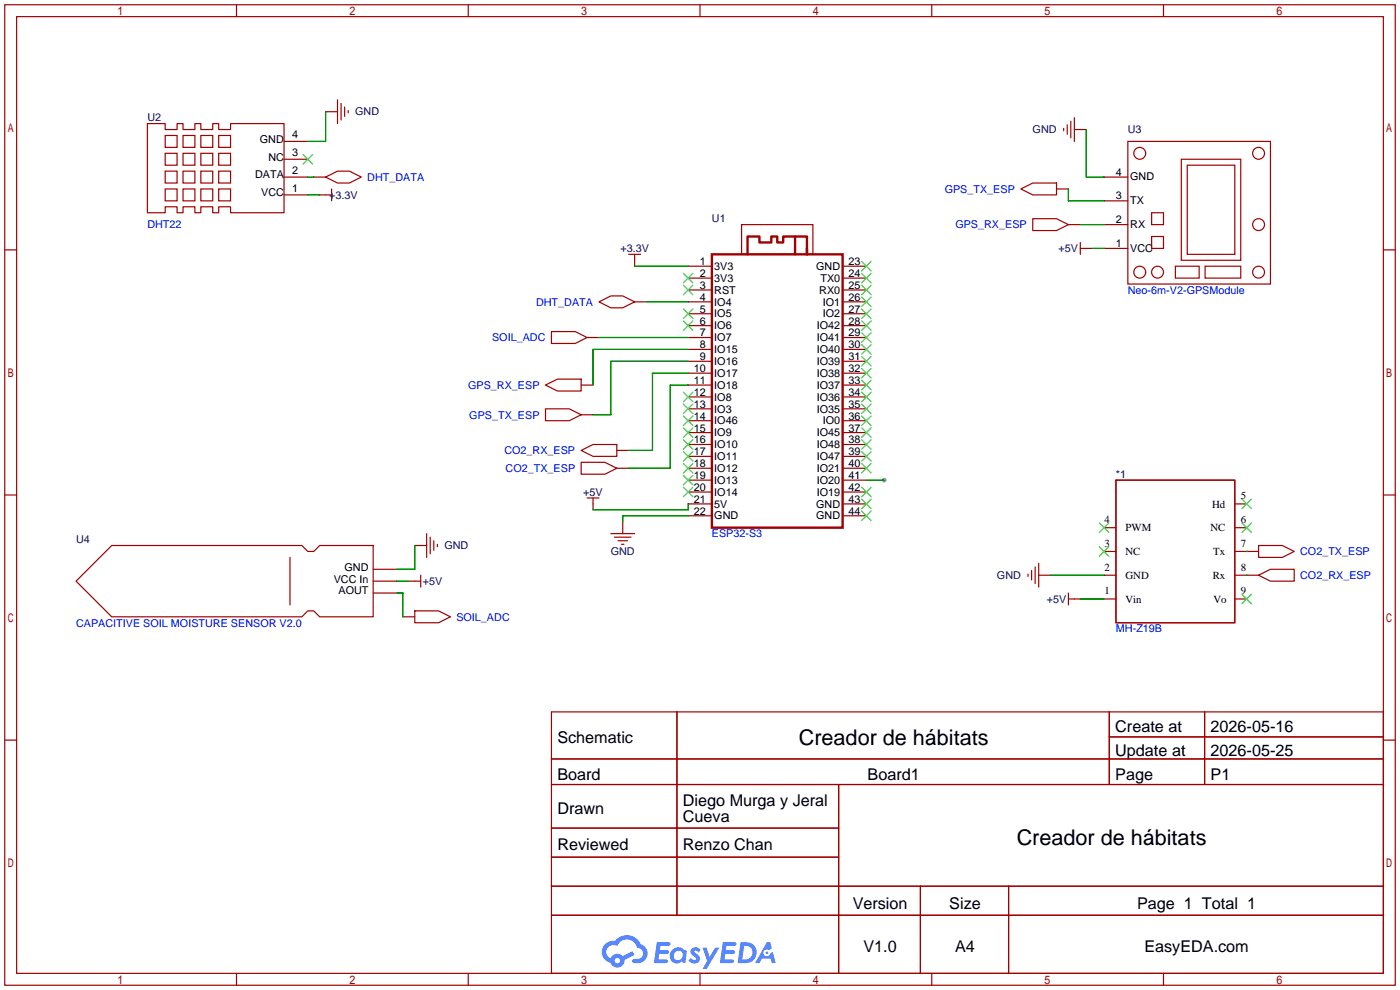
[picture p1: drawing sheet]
<svg xmlns="http://www.w3.org/2000/svg" width="299mm" height="212mm" viewBox="0 0 299 212" stroke-linecap="round" stroke-linejoin="round" font-family="sans-serif">
<circle cx="189" cy="102.6" r=".51" fill="#999"/>
<g fill="none" stroke="#a10000" stroke-width=".25">
<path d="M1 1h297.2v209.6h-297.2zM3.6 3.6h292.1v204.4h-292.1zM50.5 1v2.6M100.1 1v2.6M149.6 1v2.6M199.1 1v2.6M248.7 1v2.6M1 53.4h2.6M295.7 53.4h2.5M1 105.8h2.6M295.7 105.8h2.5M1 158.2h2.6"/>
<path d="M117.9 152.1h177.8v55.9h-177.8zM144.7 152.1v43.5M237.1 152.1v15.6M237.1 157.5h58.6M257.5 152.1v15.6M295.7 158.2h2.5M117.9 162.2h177.8M117.9 167.7h177.8M117.9 177h61.3M179.2 167.7v40.3M117.9 189.4h177.8M117.9 183.2h61.3"/>
<path d="M117.9 195.6h177.8M196.7 189.4v18.6M215.6 189.4v18.6M50.5 208v2.6M100.1 208v2.6M149.6 208v2.6M199.1 208v2.6M248.7 208v2.6"/>
</g>
<g fill="#5487ff">
<path d="M147.9 202.7a1.3 1.3 0 0 1 1.8 .3l-.4 .6a.54 .54 0 0 0-.9-.2l.1 .2a1.34 1.34 0 0 1 1 1.8 1.47 1.47 0 0 1-2.4-.1l.5-.6 .8 .5a.31 .31 0 0 0 .4-.3 .31 .31 0 0 0-.3-.4 1.12 1.12 0 0 1-.6-1.8z"/>
<path d="M150.2 202.5h.8l.7 2 1.1-2h1l-2.8 4.6h-.9l1-1.7z"/>
<path d="M140.4 201.4h1.6a1.31 1.31 0 0 1 1.3 .2 .4 .4 0 0 1-.4 .5l-1.7 .1-.2 .9h1.7a.4 .4 0 0 1 .3 .4 .4 .4 0 0 1-.4 .4h-1.7l-.2 1.2h1.4a.46 .46 0 0 1 .5 0 .46 .46 0 0 1 .1 .5l-.3 .2h-2.7z"/>
<path d="M154.5 201.4h1.6a1.32 1.32 0 0 1 1.3 .2 .39 .39 0 0 1-.4 .5l-1.7 .1-.2 .9h1.7a.4 .4 0 0 1 .3 .4 .4 .4 0 0 1-.4 .4h-1.7l-.2 1.2h1.4a.46 .46 0 0 1 .5 0 .46 .46 0 0 1 .1 .5l-.3 .2h-2.7z"/>
<path d="M163.9 201.4h.7l.4 1.3-.7 .4a.75 .75 0 0 0-1.1 .3 .75 .75 0 0 0 .5 1 .75 .75 0 0 0 .9-.7l.6-.2 .6 2.3h-.9l-.2-.9h-1.9l-.5 .9h-.9z"/>
<path d="M158.3 201.4l-.7 4.4h1.5a2.27 2.27 0 0 0 2.6-2.2 2.27 2.27 0 0 0-2.7-2.2zM159 202.1a1.5 1.5 0 0 1 1.8 1.6 1.5 1.5 0 0 1-1.9 1.4h-.3z"/>
<path d="M143.7 203a1.6 1.6 0 0 0-.3 2.3 1.6 1.6 0 0 0 2.3 .2l.8 .3 .3-2.4-.2-.3-.4-.1a1.58 1.58 0 0 0-2.5 0zM144.3 203.5a.98 .98 0 0 1 1.6 .4 .98 .98 0 0 1-1.1 1.3 .94 .94 0 0 1-.8-.7 .94 .94 0 0 1 .3-1z"/>
<path d="M129.3 201.8a2.37 2.37 0 0 0 1.2 4 1.54 1.54 0 0 0 1.7 1 1.54 1.54 0 0 0 1.3-1.6l2.1-1.1-.4-.8-2.1 1a1.57 1.57 0 0 0-2.6 .5 1.5 1.5 0 0 1-.7-2.1 1.5 1.5 0 0 1 2.1-.5 2.23 2.23 0 0 1 2.3-1.4 2.23 2.23 0 0 1 2 1.8 1.16 1.16 0 0 1 1.3 1.1 1.16 1.16 0 0 1-1.1 1.2h-.7a.47 .47 0 0 0-.6 .4 .47 .47 0 0 0 .4 .5 2.17 2.17 0 0 0 2.6-.9 2.17 2.17 0 0 0-.4-2.7l-.8-.4a3.2 3.2 0 0 0-5.4-.7l-1.2 .1zM131.4 205.3a.58 .58 0 0 1 1.1 0 .58 .58 0 0 1-1.1 0z"/>
<circle cx="163.9" cy="203.6" r=".28"/>
</g>
<path d="M152.1 54.4h28v58.4h-28zM169.9 50.5v3.9M172.5 53.1v1.3v-3.9h-5.1v1.3h-1.3v-1.3h-1.3v1.3h-2.5v-1.3h-2.5v3.9" fill="none" stroke="#a10000" stroke-width=".51"/>
<g fill="none" stroke="#a10000" stroke-width=".25">
<path d="M31.5 26.4h3.8v1.3h2.5v-1.3h1.3v1.3h2.6v-1.3h1.2v1.3h2.6v-1.3h1.2v1.3h2.6v-1.3h11.4v19.1h-11.4v-1.3h-2.6v1.3h-1.2v-1.3h-2.6v1.3h-1.2v-1.3h-2.6v1.3h-1.3v-1.3h-2.5v1.3h-3.8zM35.3 36.6h2.5v2.5h-2.5zM35.3 32.8h2.5v2.5h-2.5zM35.3 29h2.5v2.5h-2.5zM39.1 36.6h2.6v2.5h-2.6zM39.1 32.8h2.6v2.5h-2.6zM39.1 29h2.6v2.5h-2.6zM42.9 36.6h2.6v2.5h-2.6zM42.9 32.8h2.6v2.5h-2.6zM42.9 29h2.6v2.5h-2.6zM46.7 36.6h2.6v2.5h-2.6zM46.7 32.8h2.6v2.5h-2.6z"/>
<path d="M46.7 29h2.6v2.5h-2.6zM60.7 37.8h5.1M60.7 34h5.1M60.7 30.2h5.1M67.1 37.8h2.5M69.6 37.8l2.5-1.2h2.6l2.5 1.2-2.5 1.3h-2.6zM69.6 23.9h2.5M72.1 21.3v5.1M72.9 22.1v3.6M73.7 22.9v2M74.4 23.6v.5M227.3 27.4v.5"/>
<path d="M228.1 26.7v2M228.9 25.9v3.6M229.6 27.7h2.6M229.6 25.1v5.1M236 37.8h5M241 30.2h30.5v30.5h-30.5zM252.5 34h12.7v21.6h-12.7zM253.7 35.3h10.2v19.1h-10.2zM35.3 40.4h2.5v2.5h-2.5zM39.1 40.4h2.6v2.5h-2.6zM42.9 40.4h2.6v2.5h-2.6zM46.7 40.4h2.6v2.5h-2.6z"/>
<path d="M60.7 41.7h5.1M68.3 41.7h2.6M70.9 40.4v2.5M134.4 54.4h2.5M135.6 54.4v2.5M147.1 56.9h5M147.1 59.4h5M158.5 48h15.2v6.4h-15.2zM180.1 56.9h5.1M180.1 59.4h5.1M218.2 40.4l2.5-1.3h5.1v2.6h-5.1zM220.7 46.7h5.1l2.5 1.3-2.5 1.3h-5.1z"/>
<path d="M225.8 40.4h2.5M228.3 48h2.6M230.9 53.1h2.5M230.9 51.8v2.6M236 53.1h5M236 48h5M236 42.9h5M246.1 50.5h2.6v2.6h-2.6zM246.1 45.5h2.6v2.5h-2.6zM251.2 56.9h5.1v2.5h-5.1zM257.6 56.9h7.6v2.5h-7.6zM117.9 70.9h5l2.6 1.2-2.6 1.3h-5z"/>
<path d="M125.5 72.1h2.5M128 64.5l2.6-1.3h2.5l2.5 1.3-2.5 1.3h-2.5zM135.6 64.5h2.6M147.1 62h5M147.1 64.5h5M147.1 67.1h5M147.1 69.6h5M147.1 72.1h5M147.1 74.7h5M147.1 77.2h5M147.1 79.8h5M180.1 62h5.1"/>
<path d="M180.1 64.5h5.1M180.1 67.1h5.1M180.1 69.6h5.1M180.1 72.1h5.1M180.1 74.7h5.1M180.1 77.2h5.1M180.1 79.8h5.1M116.6 87.4h5.1l2.5 1.2-2.5 1.3h-5.1zM116.6 82.3l2.5-1.3h5.1v2.6h-5.1zM124.2 98.8h5.1l2.5 1.3-2.5 1.2h-5.1zM124.2 96.3l2.5-1.3h5.1v2.5h-5.1zM124.2 82.3h2.5"/>
<path d="M124.2 88.6h2.5M131.8 96.3h2.6M147.1 82.3h5M147.1 84.8h5M147.1 87.4h5M147.1 89.9h5M147.1 92.5h5M147.1 95h5M147.1 97.5h5M180.1 82.3h5.1M180.1 84.8h5.1M180.1 87.4h5.1"/>
<path d="M180.1 89.9h5.1M180.1 92.5h5.1M180.1 95h5.1M180.1 97.5h5.1M23.9 116.6h40.6l1.3 1.3h1.3l1.2-1.3h11.5v15.2h-11.5l-1.2-1.2h-1.3l-1.3 1.2h-40.6l-7.6-7.6zM62 119.1v10.2M88.6 116.6h2.6M91.2 114v5.1M91.9 114.8v3.6M92.7 115.6v2M93.5 116.3v.5M125.5 106.4h2.5"/>
<path d="M126.7 106.4v2.6M130.6 114h5M131.3 114.8h3.6M131.8 100.1h2.6M132.1 115.6h2M132.8 116.3h.5M133.1 111.5v2.5M147.1 100.1h5M147.1 102.6h5M147.1 105.2h5M147.1 107.7h5M147.1 110.2h5"/>
<path d="M180.1 100.1h5.1M180.1 102.6h5.1M180.1 105.2h5.1M180.1 107.7h5.1M180.1 110.2h5.1M236 112.8h2.5M236 117.9h2.5M238.5 102.6h25.4v30.5h-25.4zM263.9 107.7h2.5M263.9 112.8h2.5M263.9 117.9h5.1M269 116.6h5.1l2.5 1.3-2.5 1.2h-5.1z"/>
<path d="M79.8 121.7h5M79.8 124.2h5M79.8 126.7h5M86.1 131.8h2.5M87.4 124.2h2.5M88.6 130.6h5.1l2.6 1.2-2.6 1.3h-5.1zM89.9 122.9v2.6M219.7 122.7v.5M220.5 121.9v2.1M221.2 121.2v3.5M222 122.9h2.5M222 120.4v5.1"/>
<path d="M228.3 128h2.6M228.3 126.7v2.6M236 128h2.5M236 122.9h2.5M263.9 128h2.5M263.9 122.9h5.1M269 122.9l2.5-1.2h5.1v2.5h-5.1z"/>
<circle cx="243.6" cy="32.8" r="1.27"/>
<circle cx="269" cy="32.8" r="1.27"/>
<circle cx="243.6" cy="58.2" r="1.27"/>
<circle cx="247.4" cy="58.2" r="1.27"/>
<circle cx="269" cy="48" r="1.27"/>
<circle cx="269" cy="58.2" r="1.27"/>
</g>
<g fill="none" stroke="#3c3" stroke-width=".25">
<path d="M64.8 33l2 2.1M66.8 33l-2 2.1M146 58.4l2.1 2.1M148.1 58.4l-2.1 2.1M184.1 55.9l2.1 2M184.1 58.4l2.1 2.1M186.2 55.9l-2.1 2M186.2 58.4l-2.1 2.1M146 61l2.1 2M146 66l2.1 2.1M146 68.6l2.1 2M148.1 61l-2.1 2"/>
<path d="M148.1 66l-2.1 2.1M148.1 68.6l-2.1 2M184.1 61l2.1 2M184.1 63.5l2.1 2M184.1 66l2.1 2.1M184.1 68.6l2.1 2M184.1 71.1l2.1 2.1M184.1 73.7l2.1 2M184.1 76.2l2.1 2M184.1 78.7l2.1 2.1M186.2 61l-2.1 2M186.2 66l-2.1 2.1"/>
<path d="M186.2 63.5l-2.1 2M186.2 68.6l-2.1 2M186.2 71.1l-2.1 2.1M186.2 73.7l-2.1 2M186.2 76.2l-2.1 2M186.2 78.7l-2.1 2.1M146 83.8l2.1 2.1M146 86.4l2.1 2M146 88.9l2.1 2M146 91.4l2.1 2.1M146 94l2.1 2M146 96.5l2.1 2.1"/>
<path d="M146 99.1l2.1 2M148.1 83.8l-2.1 2.1M148.1 86.4l-2.1 2M148.1 88.9l-2.1 2M148.1 91.4l-2.1 2.1M148.1 94l-2.1 2M148.1 96.5l-2.1 2.1M148.1 99.1l-2.1 2M184.1 81.3l2.1 2M184.1 83.8l2.1 2.1M184.1 86.4l2.1 2M184.1 88.9l2.1 2"/>
<path d="M184.1 91.4l2.1 2.1M184.1 94l2.1 2M184.1 96.5l2.1 2.1M184.1 99.1l2.1 2M186.2 81.3l-2.1 2M186.2 83.8l-2.1 2.1M186.2 86.4l-2.1 2M186.2 88.9l-2.1 2M186.2 91.4l-2.1 2.1M186.2 94l-2.1 2M186.2 96.5l-2.1 2.1M186.2 99.1l-2.1 2"/>
<path d="M146 101.6l2.1 2M146 104.1l2.1 2.1M148.1 101.6l-2.1 2M148.1 104.1l-2.1 2.1M184.1 104.1l2.1 2.1M184.1 106.7l2.1 2M184.1 109.2l2.1 2.1M186.2 104.1l-2.1 2.1M186.2 106.7l-2.1 2M186.2 109.2l-2.1 2.1M234.9 116.8l2.1 2.1M234.9 111.8l2.1 2"/>
<path d="M237 116.8l-2.1 2.1M237 111.8l-2.1 2M265.4 106.7l2.1 2M265.4 111.8l2.1 2M267.5 106.7l-2.1 2M267.5 111.8l-2.1 2M265.4 127l2.1 2M267.5 127l-2.1 2"/>
</g>
<g fill="none" stroke="#008700" stroke-width=".25">
<path d="M65.8 37.8h1.3M69.6 23.9v6.3h-3.8M232.2 27.7v10.1h3.8M65.8 41.7h2.5M135.6 56.9h11.5M228.3 40.4v2.5h7.7M230.9 48h5.1M233.4 53.1h2.6M128 72.1h19.1M138.2 64.5h8.9M147.1 79.8h-7.7v16.5h-5M147.1 77.2h-16.5v11.4h-3.9"/>
<path d="M147.1 74.7h-20.4v7.6M147.1 82.3h-3.8v17.8h-8.9M88.6 116.6v5.1h-3.8M147.1 107.7v1.3h-20.4M147.1 110.2h-14v1.3M185.2 102.6h3.8M266.4 117.9h.1M84.8 124.2h2.6M84.8 126.7h1.3v5.1M224.5 122.9h11.5M230.9 128h5.1M266.4 122.9h.1"/>
</g>
<g font-size="4.6">
<text x="170.7" y="159.2">Creador de hábitats</text>
<text x="217.3" y="180.6">Creador de hábitats</text>
</g>
<g font-size="3.5">
<text x="119.1" y="158.8">Schematic</text>
<text x="238.4" y="156.5">Create at</text>
<text x="238.4" y="161.5">Update at</text>
<text x="258.7" y="156.5">2026-05-16</text>
<text x="258.7" y="161.5">2026-05-25</text>
<text x="119.1" y="166.6">Board</text>
<text x="185.4" y="166.6">Board1</text>
<text x="238.4" y="166.6">Page</text>
<text x="258.7" y="166.6">P1</text>
<text x="145.9" y="172.3">Diego Murga y Jeral</text>
<text x="119.1" y="174">Drawn</text>
<text x="145.9" y="175.7">Cueva</text>
<text x="119.1" y="181.8">Reviewed</text>
<text x="145.9" y="181.8">Renzo Chan</text>
<text x="182.2" y="194.2">Version</text>
<text x="202.9" y="194.2">Size</text>
<text x="243" y="194.2">Page 1 Total 1</text>
<text x="184.5" y="203.5">V1.0</text>
<text x="204.1" y="203.5">A4</text>
<text x="244.6" y="203.5">EasyEDA.com</text>
</g>
<g font-size="2.3" fill="#000080">
<text x="31.5" y="26">U2</text>
<text x="75.9" y="24.7">GND</text>
<text x="220.7" y="28.5">GND</text>
<text x="241" y="28.5">U3</text>
<text x="70.4" y="42.5">+3.3V</text>
<text x="152.1" y="47.5">U1</text>
<text x="132.6" y="53.9">+3.3V</text>
<text x="226.3" y="53.9">+5V</text>
<text x="124.7" y="106">+5V</text>
<text x="238.5" y="102.2">*1</text>
<text x="16.3" y="116.1">U4</text>
<text x="95" y="117.4">GND</text>
<text x="130.5" y="118.7">GND</text>
<text x="90.4" y="125">+5V</text>
<text x="213.1" y="123.7">GND</text>
<text x="223.7" y="128.8">+5V</text>
</g>
<g font-size="2.3">
<text x="62.5" y="29.5">4</text>
<text x="55.6" y="30.5">GND</text>
<text x="57.4" y="34.3">NC</text>
<text x="62.5" y="33.3">3</text>
<text x="54.5" y="38.1">DATA</text>
<text x="55.8" y="42">VCC</text>
<text x="62.5" y="40.9">1</text>
<text x="62.5" y="37.1">2</text>
<text x="238.5" y="37.5">4</text>
<text x="241.6" y="38.5">GND</text>
<text x="238.5" y="47.7">2</text>
<text x="238.5" y="42.6">3</text>
<text x="241.6" y="43.6">TX</text>
<text x="238.5" y="52.8">1</text>
<text x="241.6" y="53.8">VCC</text>
<text x="241.6" y="48.7">RX</text>
<text x="149.6" y="56.7">1</text>
<text x="149.6" y="59.2">2</text>
<text x="152.7" y="57.7">3V3</text>
<text x="174.4" y="57.7">GND</text>
<text x="181.4" y="56.7">23</text>
<text x="181.4" y="59.2">24</text>
<text x="149.6" y="61.7">3</text>
<text x="149.6" y="64.3">4</text>
<text x="152.7" y="60.2">3V3</text>
<text x="152.7" y="62.8">RST</text>
<text x="152.7" y="65.3">IO4</text>
<text x="175.1" y="62.8">RX0</text>
<text x="175.3" y="60.2">TX0</text>
<text x="175.9" y="65.3">IO1</text>
<text x="181.4" y="61.7">25</text>
<text x="181.4" y="64.3">26</text>
<text x="149.6" y="66.8">5</text>
<text x="149.6" y="69.4">6</text>
<text x="149.6" y="71.9">7</text>
<text x="152.7" y="67.8">IO5</text>
<text x="152.7" y="70.4">IO6</text>
<text x="174.6" y="70.4">IO42</text>
<text x="175.9" y="67.8">IO2</text>
<text x="181.4" y="66.8">27</text>
<text x="181.4" y="69.4">28</text>
<text x="181.4" y="71.9">29</text>
<text x="149.6" y="74.4">8</text>
<text x="149.6" y="77">9</text>
<text x="152.7" y="72.9">IO7</text>
<text x="152.7" y="75.5">IO15</text>
<text x="174.6" y="72.9">IO41</text>
<text x="174.6" y="75.5">IO40</text>
<text x="181.4" y="74.4">30</text>
<text x="181.4" y="77">31</text>
<text x="148.3" y="79.5">10</text>
<text x="148.3" y="82.1">11</text>
<text x="152.7" y="78">IO16</text>
<text x="152.7" y="80.5">IO17</text>
<text x="152.7" y="83.1">IO18</text>
<text x="174.6" y="78">IO39</text>
<text x="174.6" y="80.5">IO38</text>
<text x="174.6" y="83.1">IO37</text>
<text x="181.4" y="79.5">32</text>
<text x="181.4" y="82.1">33</text>
<text x="148.3" y="84.6">12</text>
<text x="148.3" y="87.1">13</text>
<text x="148.3" y="89.7">14</text>
<text x="152.7" y="85.6">IO8</text>
<text x="152.7" y="88.2">IO3</text>
<text x="174.6" y="85.6">IO36</text>
<text x="174.6" y="88.2">IO35</text>
<text x="181.4" y="84.6">34</text>
<text x="181.4" y="87.1">35</text>
<text x="181.4" y="89.7">36</text>
<text x="148.3" y="92.2">15</text>
<text x="148.3" y="94.8">16</text>
<text x="152.7" y="90.7">IO46</text>
<text x="152.7" y="93.2">IO9</text>
<text x="152.7" y="95.8">IO10</text>
<text x="174.6" y="93.2">IO45</text>
<text x="174.6" y="95.8">IO48</text>
<text x="175.9" y="90.7">IO0</text>
<text x="181.4" y="92.2">37</text>
<text x="181.4" y="94.8">38</text>
<text x="148.3" y="97.3">17</text>
<text x="148.3" y="99.8">18</text>
<text x="152.7" y="98.3">IO11</text>
<text x="152.7" y="100.9">IO12</text>
<text x="174.6" y="98.3">IO47</text>
<text x="174.6" y="100.9">IO21</text>
<text x="181.4" y="97.3">39</text>
<text x="181.4" y="99.8">40</text>
<text x="148.3" y="102.4">19</text>
<text x="148.3" y="104.9">20</text>
<text x="148.3" y="107.5">21</text>
<text x="152.7" y="103.4">IO13</text>
<text x="152.7" y="105.9">IO14</text>
<text x="174.6" y="103.4">IO20</text>
<text x="174.6" y="105.9">IO19</text>
<text x="181.4" y="102.4">41</text>
<text x="181.4" y="104.9">42</text>
<text x="181.4" y="107.5">43</text>
<text x="265.2" y="106.7">5</text>
<text x="148.3" y="110">22</text>
<text x="152.7" y="108.5">5V</text>
<text x="152.7" y="111">GND</text>
<text x="174.4" y="108.5">GND</text>
<text x="174.4" y="111">GND</text>
<text x="181.4" y="110">44</text>
<text x="236.1" y="111.8">4</text>
<text x="240.5" y="113.6">PWM</text>
<text x="258.7" y="113.6">NC</text>
<text x="259.1" y="108.5">Hd</text>
<text x="265.2" y="111.8">6</text>
<text x="236.1" y="116.9">3</text>
<text x="240.5" y="118.7">NC</text>
<text x="259.3" y="118.7">Tx</text>
<text x="265.2" y="116.9">7</text>
<text x="71.3" y="124.5">VCC In</text>
<text x="73.6" y="122">GND</text>
<text x="236.1" y="122">2</text>
<text x="240.5" y="123.7">GND</text>
<text x="259.2" y="123.7">Rx</text>
<text x="265.2" y="122">8</text>
<text x="72.3" y="127">AOUT</text>
<text x="236.1" y="127">1</text>
<text x="240.5" y="128.8">Vin</text>
<text x="259.4" y="128.8">Vo</text>
<text x="265.2" y="127">9</text>
</g>
<g font-size="2.3" fill="#00f">
<text x="78.5" y="38.7">DHT_DATA</text>
<text x="201.9" y="41.2">GPS_TX_ESP</text>
<text x="31.5" y="48.8">DHT22</text>
<text x="204.2" y="48.8">GPS_RX_ESP</text>
<text x="114.6" y="65.3">DHT_DATA</text>
<text x="241" y="62.8">Neo-6m-V2-GPSModule</text>
<text x="105.2" y="72.9">SOIL_ADC</text>
<text x="100" y="83.1">GPS_RX_ESP</text>
<text x="100.3" y="89.5">GPS_TX_ESP</text>
<text x="107.8" y="97.1">CO2_RX_ESP</text>
<text x="108" y="100.9">CO2_TX_ESP</text>
<text x="152.1" y="114.9">ESP32-S3</text>
<text x="277.9" y="118.7">CO2_TX_ESP</text>
<text x="277.9" y="123.7">CO2_RX_ESP</text>
<text x="16.3" y="133.9">CAPACITIVE SOIL MOISTURE SENSOR V2.0</text>
<text x="97.5" y="132.6">SOIL_ADC</text>
<text x="238.5" y="135.2">MH-Z19B</text>
</g>
</svg>
